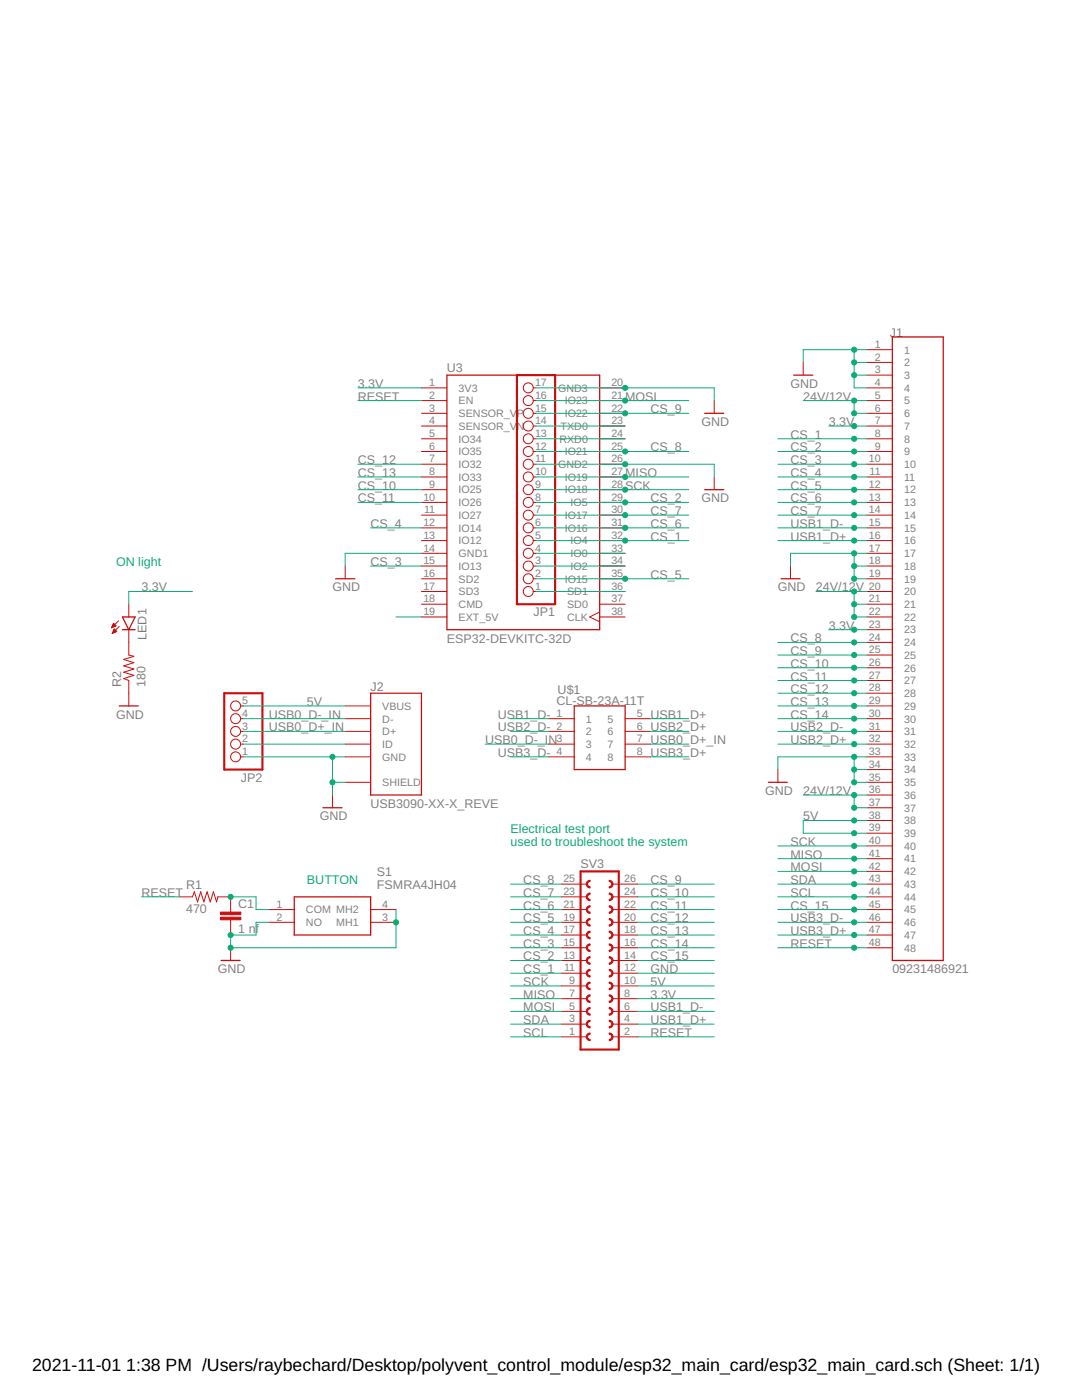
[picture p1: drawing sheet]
<svg xmlns="http://www.w3.org/2000/svg" width="216mm" height="279mm" viewBox="0 0 216 279" stroke-linecap="round" stroke-linejoin="round" font-family="sans-serif">
<g fill="none" stroke="#c90d0c" stroke-width=".25">
<path d="M89.2 74.9h30.5v50.8h-30.5zM158.4 74.9h3.8M178.1 67.2h10.1v124.5h-10.1zM140.6 97.7h3.8M140.6 82.5h3.8M67 115.5h3.8M155.9 115.5h3.7M24.4 125.7h2.6M24.4 123.1h2.6l-1.3 2.6zM74 138.3h10.1v20.4h-10.1zM23.8 140.9h3.8M114.6 140.9h10.1v12.7h-10.1z"/>
<path d="M153.3 156.1h3.8M58.7 179h15.3v7.6h-15.3zM64.4 161.2h3.8M44.1 191.7h3.8"/>
</g>
<g fill="none" stroke="#c90d0c" stroke-width=".2">
<path d="M84.1 77.4h5.1M84.1 79.9h5.1M106.4 77.4h.6M106.4 79.9h.6M119.7 77.4h5M119.7 79.9h5M142.5 79.9v2.6M160.3 72.3v2.6M173 69.8h5.1M173 72.3h5.1M173 74.9h5.1M173 77.4h5.1"/>
<path d="M173 79.9h5.1M84.1 82.5h5.1M84.1 85h5.1M84.1 87.6h5.1M84.1 90.1h5.1M84.1 92.6h5.1M84.1 95.2h5.1M84.1 97.7h5.1M106.4 82.5h.6M106.4 85h.6M106.4 87.6h.6M106.4 90.1h.6"/>
<path d="M106.4 92.6h.6M106.4 95.2h.6M106.4 97.7h.6M119.7 82.5h5M119.7 85h5M119.7 87.6h5M119.7 90.1h5M119.7 92.6h5M119.7 95.2h5M119.7 97.7h5M142.5 95.2v2.5M173 82.5h5.1"/>
<path d="M173 85h5.1M173 87.6h5.1M173 90.1h5.1M173 92.6h5.1M173 95.2h5.1M173 97.7h5.1M68.9 113v2.5M84.1 100.3h5.1M84.1 102.8h5.1M84.1 105.3h5.1M84.1 107.9h5.1M84.1 110.4h5.1"/>
<path d="M84.1 113h5.1M84.1 115.5h5.1M84.1 118h5.1M106.4 100.3h.6M106.4 102.8h.6M106.4 105.3h.6M106.4 107.9h.6M106.4 110.4h.6M106.4 113h.6M106.4 115.5h.6M106.4 118h.6M119.7 100.3h5"/>
<path d="M119.7 102.8h5M119.7 105.3h5M119.7 107.9h5M119.7 110.4h5M119.7 113h5M119.7 115.5h5M119.7 118h5M157.7 113v2.5M173 100.3h5.1M173 102.8h5.1M173 105.3h5.1M173 107.9h5.1"/>
<path d="M173 110.4h5.1M173 113h5.1M173 115.5h5.1M173 118h5.1M22.3 125.2h.2M22.4 125.1h.4M22.4 124.9h.7M22.4 126.4h.1M22.5 124.8h.6M22.5 126.3h.3M22.5 124.7h.5M22.5 126.2h.5"/>
<path d="M22.6 124.6h.2M22.6 126h.7M22.6 124.5h.1M22.6 125.9h.6M22.6 124.4l.6 .5-.9 .4zM22.7 125.8h.3M22.7 125.7h.2M22.8 125.5l-.4 .9M22.8 125.5l.5 .5-.9 .4M22.8 125.5h.1M23.7 123.9l-1.4 1.4M23.8 125l-1.4 1.4"/>
<path d="M25.7 120.6v2.5M25.7 125.7v5l1 .3-2 .6 2 .6-2 .7 2 .6-2 .7 2 .6-2 .6 1 .4v5.1M84.1 120.6h5.1M84.1 123.1h5.1M119.7 120.6h5M119.7 123.1h5M119.7 122.1l-2 1 2 1M173 120.6h5.1M173 123.1h5.1M173 125.7h5.1M173 128.2h5.1M173 130.7h5.1"/>
<path d="M173 133.3h5.1M173 135.8h5.1M173 138.3h5.1M48 140.9h.6M48 143.4h.6M48 146h.6M48 148.5h.6M48 151h.6M66.3 158.7v2.5M68.9 140.9h5.1M68.9 143.4h5.1M68.9 146h5.1"/>
<path d="M68.9 148.5h5.1M68.9 151h5.1M68.9 156.1h5.1M109.5 143.4h5.1M109.5 146h5.1M109.5 148.5h5.1M109.5 151h5.1M124.7 143.4h5.1M124.7 146h5.1M124.7 148.5h5.1M124.7 151h5.1M155.2 153.6v2.5"/>
<path d="M173 140.9h5.1M173 143.4h5.1M173 146h5.1M173 148.5h5.1M173 151h5.1M173 153.6h5.1M173 156.1h5.1M173 158.7h5.1M35.9 179h2.5l.4-1 .6 2 .6-2 .7 2 .6-2 .7 2 .6-2 .6 2 .3-1h2.5v3M112 176.4h5.1M112 179h5.1M122.2 176.4h5.1"/>
<path d="M122.2 179h5.1M173 161.2h5.1M173 163.7h5.1M173 166.3h5.1M173 168.8h5.1M173 171.4h5.1M173 173.9h5.1M173 176.4h5.1M173 179h5.1M46 183.6v3M46 189.1v2.6M53.6 181.5h5.1"/>
<path d="M53.6 184.1h5.1M74 181.5h5M74 184.1h5M112 181.5h5.1M112 184.1h5.1M112 186.6h5.1M112 189.1h5.1M112 199.3h5.1M112 196.8h5.1M112 194.2h5.1M112 191.7h5.1M122.2 181.5h5.1"/>
<path d="M122.2 184.1h5.1M122.2 186.6h5.1M122.2 189.1h5.1M122.2 199.3h5.1M122.2 196.8h5.1M122.2 194.2h5.1M122.2 191.7h5.1M173 181.5h5.1M173 184.1h5.1M173 186.6h5.1M173 189.1h5.1M112 206.9h5.1"/>
<path d="M112 204.4h5.1M112 201.8h5.1M122.2 206.9h5.1M122.2 204.4h5.1M122.2 201.8h5.1"/>
<circle cx="105.4" cy="79.9" r=".99"/>
<circle cx="105.4" cy="77.4" r=".99"/>
<circle cx="105.4" cy="97.7" r=".99"/>
<circle cx="105.4" cy="95.2" r=".99"/>
<circle cx="105.4" cy="90.1" r=".99"/>
<circle cx="105.4" cy="87.6" r=".99"/>
<circle cx="105.4" cy="92.6" r=".99"/>
<circle cx="105.4" cy="82.5" r=".99"/>
<circle cx="105.4" cy="85" r=".99"/>
<circle cx="105.4" cy="115.5" r=".99"/>
<circle cx="105.4" cy="118" r=".99"/>
<circle cx="105.4" cy="113" r=".99"/>
<circle cx="105.4" cy="110.4" r=".99"/>
<circle cx="105.4" cy="100.3" r=".99"/>
<circle cx="105.4" cy="105.3" r=".99"/>
<circle cx="105.4" cy="102.8" r=".99"/>
<circle cx="105.4" cy="107.9" r=".99"/>
<circle cx="47" cy="140.9" r=".99"/>
<circle cx="47" cy="151" r=".99"/>
<circle cx="47" cy="148.5" r=".99"/>
<circle cx="47" cy="146" r=".99"/>
<circle cx="47" cy="143.4" r=".99"/>
</g>
<path d="M103.1 74.9h7.7v45.7h-7.7zM44.7 138.3h7.7v15.3h-7.7zM115.8 173.9h7.7v35.6h-7.7z" fill="none" stroke="#c90d0c" stroke-width=".42"/>
<g fill="#c90d0c" stroke="#c90d0c" stroke-width=".2">
<path d="M117.2 201.3l.6-.2v.2a.51 .51 0 0 0-.6 .5 .51 .51 0 0 0 .6 .6v.2a.78 .78 0 0 1-.8-.5 .78 .78 0 0 1 .2-.8z" fill-rule="evenodd"/>
<path d="M117.2 203.8l.6-.2v.3a.51 .51 0 0 0-.6 .5 .51 .51 0 0 0 .6 .5v.2a.78 .78 0 0 1-.8-.4 .78 .78 0 0 1 .2-.9z" fill-rule="evenodd"/>
<path d="M117.2 206.4l.6-.2v.2a.51 .51 0 0 0-.6 .5 .51 .51 0 0 0 .6 .5v.3a.78 .78 0 0 1-.8-.5 .78 .78 0 0 1 .2-.8z" fill-rule="evenodd"/>
<path d="M121.6 201.1a.76 .76 0 0 1 .7 .7 .76 .76 0 0 1-.7 .8v-.2a.51 .51 0 0 0 .5-.6 .51 .51 0 0 0-.5-.5z" fill-rule="evenodd"/>
<path d="M121.6 203.6a.76 .76 0 0 1 .7 .8 .76 .76 0 0 1-.7 .7v-.2a.51 .51 0 0 0 .5-.5 .51 .51 0 0 0-.5-.5z" fill-rule="evenodd"/>
<path d="M121.6 206.2a.76 .76 0 0 1 .7 .7 .76 .76 0 0 1-.7 .8v-.3a.51 .51 0 0 0 .5-.5 .51 .51 0 0 0-.5-.5z" fill-rule="evenodd"/>
<path d="M117.2 196.2l.6-.2v.3a.51 .51 0 0 0-.6 .5 .51 .51 0 0 0 .6 .5v.2a.78 .78 0 0 1-.8-.4 .78 .78 0 0 1 .2-.9z" fill-rule="evenodd"/>
<path d="M117.2 198.8l.6-.3v.3a.51 .51 0 0 0-.6 .5 .51 .51 0 0 0 .6 .5v.3a.78 .78 0 0 1-.8-.5 .78 .78 0 0 1 .2-.8z" fill-rule="evenodd"/>
<path d="M121.6 196a.76 .76 0 0 1 .7 .8 .76 .76 0 0 1-.7 .7v-.2a.51 .51 0 0 0 .5-.5 .51 .51 0 0 0-.5-.5z" fill-rule="evenodd"/>
<path d="M121.6 198.5a.76 .76 0 0 1 .7 .8 .76 .76 0 0 1-.7 .8v-.3a.51 .51 0 0 0 .5-.5 .51 .51 0 0 0-.5-.5z" fill-rule="evenodd"/>
<path d="M117.2 188.6l.6-.2v.2a.51 .51 0 0 0-.6 .5 .51 .51 0 0 0 .6 .6v.2a.78 .78 0 0 1-.8-.5 .78 .78 0 0 1 .2-.8z" fill-rule="evenodd"/>
<path d="M117.2 191.1l.6-.2v.3a.51 .51 0 0 0-.6 .5 .51 .51 0 0 0 .6 .5v.2a.78 .78 0 0 1-.8-.4 .78 .78 0 0 1 .2-.9z" fill-rule="evenodd"/>
<path d="M117.2 193.7l.6-.2v.2a.51 .51 0 0 0-.6 .5 .51 .51 0 0 0 .6 .5v.3a.78 .78 0 0 1-.8-.5 .78 .78 0 0 1 .2-.8z" fill-rule="evenodd"/>
<path d="M121.6 188.4a.76 .76 0 0 1 .7 .7 .76 .76 0 0 1-.7 .8v-.2a.51 .51 0 0 0 .5-.6 .51 .51 0 0 0-.5-.5z" fill-rule="evenodd"/>
<path d="M121.6 190.9a.76 .76 0 0 1 .7 .8 .76 .76 0 0 1-.7 .7v-.2a.51 .51 0 0 0 .5-.5 .51 .51 0 0 0-.5-.5z" fill-rule="evenodd"/>
<path d="M121.6 193.5a.76 .76 0 0 1 .7 .7 .76 .76 0 0 1-.7 .8v-.3a.51 .51 0 0 0 .5-.5 .51 .51 0 0 0-.5-.5z" fill-rule="evenodd"/>
<path d="M117.2 183.5l.6-.2v.3a.51 .51 0 0 0-.6 .5 .51 .51 0 0 0 .6 .5v.2a.78 .78 0 0 1-.8-.4 .78 .78 0 0 1 .2-.9z" fill-rule="evenodd"/>
<path d="M117.2 186.1l.6-.3v.3a.51 .51 0 0 0-.6 .5 .51 .51 0 0 0 .6 .5v.3a.78 .78 0 0 1-.8-.5 .78 .78 0 0 1 .2-.8z" fill-rule="evenodd"/>
<path d="M121.6 183.3a.76 .76 0 0 1 .7 .8 .76 .76 0 0 1-.7 .7v-.2a.51 .51 0 0 0 .5-.5 .51 .51 0 0 0-.5-.5z" fill-rule="evenodd"/>
<path d="M121.6 185.8a.76 .76 0 0 1 .7 .8 .76 .76 0 0 1-.7 .8v-.3a.51 .51 0 0 0 .5-.5 .51 .51 0 0 0-.5-.5z" fill-rule="evenodd"/>
<path d="M117.2 175.9l.6-.2v.2a.51 .51 0 0 0-.6 .5 .51 .51 0 0 0 .6 .6v.2a.77 .77 0 0 1-.8-.5 .77 .77 0 0 1 .2-.8z" fill-rule="evenodd"/>
<path d="M117.2 178.4l.6-.2v.3a.51 .51 0 0 0-.6 .5 .51 .51 0 0 0 .6 .5v.2a.77 .77 0 0 1-.8-.4 .77 .77 0 0 1 .2-.9z" fill-rule="evenodd"/>
<path d="M117.2 181l.6-.2v.2a.51 .51 0 0 0-.6 .5 .51 .51 0 0 0 .6 .5v.3a.78 .78 0 0 1-.8-.5 .78 .78 0 0 1 .2-.8z" fill-rule="evenodd"/>
<path d="M121.6 175.7a.76 .76 0 0 1 .7 .7 .76 .76 0 0 1-.7 .8v-.2a.51 .51 0 0 0 .5-.6 .51 .51 0 0 0-.5-.5z" fill-rule="evenodd"/>
<path d="M121.6 178.2a.76 .76 0 0 1 .7 .8 .76 .76 0 0 1-.7 .7v-.2a.51 .51 0 0 0 .5-.5 .51 .51 0 0 0-.5-.5z" fill-rule="evenodd"/>
<path d="M121.6 180.8a.76 .76 0 0 1 .7 .7 .76 .76 0 0 1-.7 .8v-.3a.51 .51 0 0 0 .5-.5 .51 .51 0 0 0-.5-.5z" fill-rule="evenodd"/>
</g>
<g fill="#c90d0c" stroke="#c90d0c" stroke-width=".2">
<path d="M44 183h4v.6h-4z"/>
<path d="M44 182h4v.5h-4z"/>
</g>
<g fill="none" stroke="#0dab76" stroke-width=".2">
<path d="M71.4 77.4h12.7M71.4 79.9h12.7M107 77.4h35.5v2.5M107 79.9h30.4M160.3 79.9h12.7M170.4 69.8v7.6h2.6M170.4 79.9v2.6h2.6M170.4 74.9h2.6M170.4 72.3h2.6M173 69.8h-12.7v2.5M71.4 92.6h12.7M71.4 97.7h12.7"/>
<path d="M71.4 95.2h12.7M107 92.6h35.5v2.6M107 82.5h30.4M107 85h17.7M107 87.6h17.7M107 97.7h30.4M107 90.1h30.4M107 95.2h30.4M155.2 92.6h17.8M155.2 87.6h17.8M155.2 97.7h17.8M155.2 90.1h17.8"/>
<path d="M155.2 95.2h17.8M165.4 85h7.6M38.4 118h-12.7v2.6M71.4 100.3h12.7M74 113h10.1M74 105.3h10.1M84.1 110.4h-15.2v2.6M107 110.4h17.7M107 115.5h30.4M107 113h17.7M107 118h17.7M107 107.9h30.4"/>
<path d="M107 102.8h30.4M107 105.3h30.4M107 100.3h30.4M155.2 107.9h17.8M155.2 102.8h17.8M155.2 105.3h17.8M155.2 100.3h17.8M162.8 118h10.2M170.4 110.4v5.1h2.6M170.4 118v5.1h2.6M170.4 113h2.6M173 110.4h-15.3v2.6"/>
<path d="M79 123.1h5.1M155.2 128.2h17.8M155.2 133.3h17.8M155.2 138.3h17.8M155.2 135.8h17.8M155.2 130.7h17.8M165.4 125.7h7.6M170.4 120.6h2.6M48.6 151h20.3M48.6 143.4h20.3M48.6 148.5h20.3M48.6 146h20.3"/>
<path d="M48.6 140.9h20.3M66.3 156.1h2.6M66.3 151v7.7M96.8 148.5h12.7M101.9 151h7.6M101.9 143.4h7.6M101.9 146h7.6M129.8 151h7.6M129.8 143.4h7.6M129.8 148.5h7.6M129.8 146h7.6M155.2 143.4h17.8"/>
<path d="M155.2 148.5h17.8M155.2 146h17.8M155.2 140.9h17.8M160.3 158.7h12.7M170.4 151v5.1h2.6M170.4 158.7v2.5h2.6M170.4 153.6h2.6M173 151h-17.8v2.6M28.2 179h7.7M46 179h5.1v2.5h2.5M101.9 179h10.1M101.9 176.4h10.1"/>
<path d="M127.3 179h15.2M127.3 176.4h15.2M155.2 179h17.8M155.2 176.4h17.8M155.2 168.8h17.8M155.2 171.4h17.8M155.2 173.9h17.8M173 163.7h-12.7v2.6h12.7M79 181.5v7.6h-33v-2.5h5.1v-2.5h2.5M101.9 194.2h10.1M101.9 184.1h10.1M101.9 186.6h10.1"/>
<path d="M101.9 189.1h10.1M101.9 199.3h10.1M101.9 196.8h10.1M101.9 181.5h10.1M101.9 191.7h10.1M127.3 194.2h15.2M127.3 184.1h15.2M127.3 186.6h15.2M127.3 189.1h15.2M127.3 199.3h15.2M127.3 196.8h15.2M127.3 181.5h15.2"/>
<path d="M127.3 191.7h15.2M155.2 184.1h17.8M155.2 186.6h17.8M155.2 189.1h17.8M155.2 181.5h17.8M101.9 204.4h10.1M101.9 206.9h10.1M101.9 201.8h10.1M127.3 204.4h15.2M127.3 206.9h15.2M127.3 201.8h15.2"/>
</g>
<g fill="#0dab76" stroke="#0dab76" stroke-width=".2">
<circle cx="170.4" cy="69.8" r=".51"/>
<circle cx="170.4" cy="74.9" r=".51"/>
<circle cx="170.4" cy="72.3" r=".51"/>
<circle cx="170.4" cy="151" r=".51"/>
<circle cx="170.4" cy="156.1" r=".51"/>
<circle cx="170.4" cy="153.6" r=".51"/>
<circle cx="170.4" cy="110.4" r=".51"/>
<circle cx="170.4" cy="115.5" r=".51"/>
<circle cx="170.4" cy="113" r=".51"/>
<circle cx="124.7" cy="92.6" r=".51"/>
<circle cx="66.3" cy="156.1" r=".51"/>
<circle cx="66.3" cy="151" r=".51"/>
<circle cx="46" cy="186.6" r=".51"/>
<circle cx="79" cy="184.1" r=".51"/>
<circle cx="46" cy="189.1" r=".51"/>
<circle cx="170.4" cy="79.9" r=".51"/>
<circle cx="170.4" cy="82.5" r=".51"/>
<circle cx="170.4" cy="118" r=".51"/>
<circle cx="170.4" cy="120.6" r=".51"/>
<circle cx="170.4" cy="123.1" r=".51"/>
<circle cx="170.4" cy="158.7" r=".51"/>
<circle cx="170.4" cy="161.2" r=".51"/>
<circle cx="170.4" cy="85" r=".51"/>
<circle cx="170.4" cy="125.7" r=".51"/>
<circle cx="170.4" cy="87.6" r=".51"/>
<circle cx="124.7" cy="107.9" r=".51"/>
<circle cx="170.4" cy="92.6" r=".51"/>
<circle cx="170.4" cy="97.7" r=".51"/>
<circle cx="124.7" cy="115.5" r=".51"/>
<circle cx="170.4" cy="102.8" r=".51"/>
<circle cx="124.7" cy="102.8" r=".51"/>
<circle cx="170.4" cy="107.9" r=".51"/>
<circle cx="170.4" cy="128.2" r=".51"/>
<circle cx="124.7" cy="90.1" r=".51"/>
<circle cx="170.4" cy="133.3" r=".51"/>
<circle cx="170.4" cy="138.3" r=".51"/>
<circle cx="170.4" cy="143.4" r=".51"/>
<circle cx="170.4" cy="148.5" r=".51"/>
<circle cx="170.4" cy="163.7" r=".51"/>
<circle cx="170.4" cy="166.3" r=".51"/>
<circle cx="170.4" cy="168.8" r=".51"/>
<circle cx="124.7" cy="97.7" r=".51"/>
<circle cx="170.4" cy="176.4" r=".51"/>
<circle cx="170.4" cy="179" r=".51"/>
<circle cx="170.4" cy="184.1" r=".51"/>
<circle cx="170.4" cy="189.1" r=".51"/>
<circle cx="170.4" cy="105.3" r=".51"/>
<circle cx="170.4" cy="100.3" r=".51"/>
<circle cx="124.7" cy="105.3" r=".51"/>
<circle cx="170.4" cy="95.2" r=".51"/>
<circle cx="170.4" cy="90.1" r=".51"/>
<circle cx="124.7" cy="100.3" r=".51"/>
<circle cx="170.4" cy="146" r=".51"/>
<circle cx="170.4" cy="140.9" r=".51"/>
<circle cx="170.4" cy="135.8" r=".51"/>
<circle cx="170.4" cy="130.7" r=".51"/>
<circle cx="124.7" cy="82.5" r=".51"/>
<circle cx="170.4" cy="171.4" r=".51"/>
<circle cx="124.7" cy="95.2" r=".51"/>
<circle cx="170.4" cy="173.9" r=".51"/>
<circle cx="124.7" cy="79.9" r=".51"/>
<circle cx="170.4" cy="181.5" r=".51"/>
<circle cx="170.4" cy="186.6" r=".51"/>
<circle cx="124.7" cy="77.4" r=".51"/>
<circle cx="46" cy="179" r=".51"/>
</g>
<g font-size="3.5">
<text x="6.4" y="273.5">2021-11-01</text>
<text x="25.2" y="273.5">1:38 PM /Users/raybechard/Desktop/polyvent_control_module/esp32_main_card/esp32_main_card.sch (Sheet: 1/1)</text>
</g>
<g font-size="2.5" fill="#808080">
<text x="177.6" y="67.3">J</text>
<text x="178.8" y="67.3">1</text>
<text x="71.4" y="77.4">3.3V</text>
<text x="89.2" y="74.2">U3</text>
<text x="157.7" y="77.4">GND</text>
<text x="71.4" y="79.9">RESET</text>
<text x="124.7" y="79.9">MOSI</text>
<text x="129.8" y="82.5">CS_9</text>
<text x="160.3" y="79.9">24V/12V</text>
<text x="140" y="85">GND</text>
<text x="157.7" y="87.6">CS_1</text>
<text x="165.4" y="85">3.3V</text>
<text x="71.4" y="92.6">CS_12</text>
<text x="71.4" y="95.2">CS_13</text>
<text x="124.7" y="95.2">MISO</text>
<text x="129.8" y="90.1">CS_8</text>
<text x="157.7" y="92.6">CS_3</text>
<text x="157.7" y="95.2">CS_4</text>
<text x="157.7" y="90.1">CS_2</text>
<text x="71.4" y="97.7">CS_10</text>
<text x="71.4" y="100.3">CS_11</text>
<text x="124.7" y="97.7">SCK</text>
<text x="129.8" y="100.3">CS_2</text>
<text x="140" y="100.3">GND</text>
<text x="157.7" y="97.7">CS_5</text>
<text x="157.7" y="100.3">CS_6</text>
<text x="73.9" y="105.3">CS_4</text>
<text x="129.8" y="107.9">CS_1</text>
<text x="129.8" y="102.8">CS_7</text>
<text x="129.8" y="105.3">CS_6</text>
<text x="157.7" y="102.8">CS_7</text>
<text x="157.7" y="107.9">USB1_D+</text>
<text x="157.7" y="105.3">USB1_D-</text>
<text x="73.9" y="113">CS_3</text>
<text x="28.2" y="118">3.3V</text>
<text x="66.3" y="118">GND</text>
<text x="129.8" y="115.5">CS_5</text>
<text x="155.2" y="118">GND</text>
<text x="162.8" y="118">24V/12V</text>
<text x="106.5" y="123">JP1</text>
<text x="165.4" y="125.7">3.3V</text>
<text x="29.3" y="127.7" transform="rotate(-90 29.3 127.7)">LED1</text>
<text x="89.2" y="128.2">ESP32-DEVKITC-32D</text>
<text x="157.7" y="128.2">CS_8</text>
<text x="157.7" y="130.7">CS_9</text>
<text x="24.2" y="137.1" transform="rotate(-90 24.2 137.1)">R2</text>
<text x="29" y="137.1" transform="rotate(-90 29 137.1)">180</text>
<text x="73.9" y="137.8">J2</text>
<text x="157.7" y="133.3">CS_10</text>
<text x="157.7" y="135.8">CS_11</text>
<text x="23.2" y="143.4">GND</text>
<text x="53.6" y="143.4">USB0_D-_IN</text>
<text x="61.3" y="140.9">5V</text>
<text x="99.3" y="143.4">USB1_D-</text>
<text x="111" y="140.8">CL-SB-23A-11T</text>
<text x="111.3" y="138.5">U$1</text>
<text x="129.8" y="143.4">USB1_D+</text>
<text x="157.7" y="138.4">CS_12</text>
<text x="157.7" y="143.4">CS_14</text>
<text x="157.7" y="140.9">CS_13</text>
<text x="53.6" y="146">USB0_D+_IN</text>
<text x="96.8" y="148.5">USB0_D-_IN</text>
<text x="99.3" y="146">USB2_D-</text>
<text x="129.8" y="146">USB2_D+</text>
<text x="129.8" y="148.5">USB0_D+_IN</text>
<text x="157.7" y="148.5">USB2_D+</text>
<text x="157.7" y="146">USB2_D-</text>
<text x="99.3" y="151.1">USB3_D-</text>
<text x="129.8" y="151.1">USB3_D+</text>
<text x="48.1" y="156">JP2</text>
<text x="73.9" y="161.2">USB3090-XX-X_REVE</text>
<text x="152.7" y="158.7">GND</text>
<text x="160.3" y="158.7">24V/12V</text>
<text x="63.8" y="163.7">GND</text>
<text x="160.3" y="163.7">5V</text>
<text x="115.8" y="173.1">SV3</text>
<text x="157.7" y="168.8">SCK</text>
<text x="157.7" y="171.4">MISO</text>
<text x="157.7" y="173.9">MOSI</text>
<text x="28.2" y="179">RESET</text>
<text x="37.1" y="177.5">R1</text>
<text x="75.2" y="177.3">FSMRA4JH04</text>
<text x="75.2" y="174.8">S1</text>
<text x="104.4" y="179">CS_7</text>
<text x="104.4" y="176.4">CS_8</text>
<text x="129.8" y="179">CS_10</text>
<text x="129.8" y="176.4">CS_9</text>
<text x="157.7" y="176.4">SDA</text>
<text x="157.7" y="179">SCL</text>
<text x="37.1" y="182.3">470</text>
<text x="47.5" y="181.1">C1</text>
<text x="104.4" y="184.1">CS_5</text>
<text x="104.4" y="181.5">CS_6</text>
<text x="129.8" y="184.1">CS_12</text>
<text x="129.8" y="181.5">CS_11</text>
<text x="157.7" y="184.1">USB3_D-</text>
<text x="157.7" y="181.5">CS_15</text>
<text x="47.5" y="186.2">1 nf</text>
<text x="104.4" y="189.1">CS_3</text>
<text x="104.4" y="186.6">CS_4</text>
<text x="104.4" y="191.7">CS_2</text>
<text x="129.8" y="189.1">CS_14</text>
<text x="129.8" y="186.6">CS_13</text>
<text x="129.8" y="191.7">CS_15</text>
<text x="157.7" y="189.1">RESET</text>
<text x="157.7" y="186.6">USB3_D+</text>
<text x="43.5" y="194.2">GND</text>
<text x="104.4" y="194.2">CS_1</text>
<text x="104.4" y="196.8">SCK</text>
<text x="129.8" y="194.2">GND</text>
<text x="129.8" y="196.8">5V</text>
<text x="178.1" y="194.2">09231486921</text>
<text x="104.4" y="199.3">MISO</text>
<text x="104.4" y="201.8">MOSI</text>
<text x="129.8" y="199.3">3.3V</text>
<text x="129.8" y="201.8">USB1_D-</text>
<text x="104.4" y="204.4">SDA</text>
<text x="104.4" y="206.9">SCL</text>
<text x="129.8" y="204.4">USB1_D+</text>
<text x="129.8" y="206.9">RESET</text>
</g>
<g font-size="2.5" fill="#0dab76">
<text x="23.2" y="113">ON light</text>
<text x="101.9" y="166.2">Electrical test port</text>
<text x="101.9" y="168.8">used to troubleshoot the system</text>
<text x="61.3" y="176.4">BUTTON</text>
</g>
<g font-size="2.1" fill="#808080">
<text x="174.5" y="69.4">1</text>
<text x="174.5" y="72">2</text>
<text x="180.4" y="70.6">1</text>
<text x="85.7" y="77.1">1</text>
<text x="106.8" y="77.1">17</text>
<text x="122" y="77.1">20</text>
<text x="174.5" y="74.5">3</text>
<text x="174.5" y="77.1">4</text>
<text x="180.4" y="73.1">2</text>
<text x="180.4" y="75.6">3</text>
<text x="85.7" y="79.6">2</text>
<text x="85.7" y="82.1">3</text>
<text x="91.5" y="78.2">3V3</text>
<text x="91.5" y="80.7">EN</text>
<text x="91.5" y="83.2">SENSOR_V</text>
<text x="103.2" y="83.2">P</text>
<text x="106.8" y="82.1">15</text>
<text x="106.8" y="79.6">16</text>
<text x="111.4" y="78.2">GND3</text>
<text x="112.7" y="83.2">IO22</text>
<text x="112.7" y="80.7">IO23</text>
<text x="122" y="82.1">22</text>
<text x="122" y="79.6">21</text>
<text x="174.5" y="79.6">5</text>
<text x="174.5" y="82.1">6</text>
<text x="180.4" y="78.2">4</text>
<text x="180.4" y="80.7">5</text>
<text x="180.4" y="83.2">6</text>
<text x="85.7" y="84.7">4</text>
<text x="85.7" y="87.2">5</text>
<text x="85.7" y="89.7">6</text>
<text x="91.5" y="85.8">SENSOR_V</text>
<text x="91.5" y="88.3">IO34</text>
<text x="103.2" y="85.8">N</text>
<text x="106.8" y="89.7">12</text>
<text x="106.8" y="87.2">13</text>
<text x="106.8" y="84.7">14</text>
<text x="111.6" y="88.3">RXD0</text>
<text x="111.9" y="85.8">TXD0</text>
<text x="122" y="89.7">25</text>
<text x="122" y="87.2">24</text>
<text x="122" y="84.7">23</text>
<text x="174.5" y="84.7">7</text>
<text x="174.5" y="87.2">8</text>
<text x="174.5" y="89.7">9</text>
<text x="180.4" y="85.8">7</text>
<text x="180.4" y="88.3">8</text>
<text x="85.7" y="92.3">7</text>
<text x="85.7" y="94.8">8</text>
<text x="91.5" y="90.9">IO35</text>
<text x="91.5" y="93.4">IO32</text>
<text x="91.5" y="95.9">IO33</text>
<text x="106.8" y="94.8">10</text>
<text x="106.8" y="92.3">11</text>
<text x="111.4" y="93.4">GND2</text>
<text x="112.7" y="95.9">IO19</text>
<text x="112.7" y="90.9">IO21</text>
<text x="122" y="94.8">27</text>
<text x="122" y="92.3">26</text>
<text x="173.4" y="92.3">10</text>
<text x="173.5" y="94.8">11</text>
<text x="180.4" y="90.9">9</text>
<text x="180.4" y="93.4">10</text>
<text x="180.4" y="95.9">11</text>
<text x="84.5" y="99.9">10</text>
<text x="85.7" y="97.4">9</text>
<text x="91.5" y="98.5">IO25</text>
<text x="91.5" y="101">IO26</text>
<text x="106.8" y="99.9">8</text>
<text x="106.8" y="97.4">9</text>
<text x="112.7" y="98.5">IO18</text>
<text x="113.9" y="101">IO5</text>
<text x="122" y="99.9">29</text>
<text x="122" y="97.4">28</text>
<text x="173.4" y="97.4">12</text>
<text x="173.4" y="99.9">13</text>
<text x="180.4" y="98.5">12</text>
<text x="180.4" y="101">13</text>
<text x="84.5" y="105">12</text>
<text x="84.5" y="107.5">13</text>
<text x="84.6" y="102.4">11</text>
<text x="91.5" y="103.6">IO27</text>
<text x="91.5" y="106.1">IO14</text>
<text x="106.8" y="107.5">5</text>
<text x="106.8" y="105">6</text>
<text x="106.8" y="102.4">7</text>
<text x="112.7" y="106.1">IO16</text>
<text x="112.7" y="103.6">IO17</text>
<text x="122" y="107.5">32</text>
<text x="122" y="105">31</text>
<text x="122" y="102.4">30</text>
<text x="173.4" y="102.4">14</text>
<text x="173.4" y="105">15</text>
<text x="173.4" y="107.5">16</text>
<text x="180.4" y="103.6">14</text>
<text x="180.4" y="106.1">15</text>
<text x="84.5" y="110.1">14</text>
<text x="84.5" y="112.6">15</text>
<text x="91.5" y="108.6">IO12</text>
<text x="91.5" y="111.2">GND1</text>
<text x="91.5" y="113.7">IO13</text>
<text x="106.8" y="112.6">3</text>
<text x="106.8" y="110.1">4</text>
<text x="113.9" y="113.7">IO2</text>
<text x="113.9" y="111.2">IO0</text>
<text x="113.9" y="108.6">IO4</text>
<text x="122" y="112.6">34</text>
<text x="122" y="110.1">33</text>
<text x="173.4" y="110.1">17</text>
<text x="173.4" y="112.6">18</text>
<text x="180.4" y="108.6">16</text>
<text x="180.4" y="111.2">17</text>
<text x="180.4" y="113.7">18</text>
<text x="84.5" y="115.1">16</text>
<text x="84.5" y="117.7">17</text>
<text x="91.5" y="116.3">SD2</text>
<text x="91.5" y="118.8">SD3</text>
<text x="106.8" y="117.7">1</text>
<text x="106.8" y="115.1">2</text>
<text x="112.7" y="116.3">IO15</text>
<text x="113.2" y="118.8">SD1</text>
<text x="122" y="117.7">36</text>
<text x="122" y="115.1">35</text>
<text x="173.4" y="115.1">19</text>
<text x="173.4" y="117.7">20</text>
<text x="180.4" y="116.3">19</text>
<text x="180.4" y="118.8">20</text>
<text x="84.5" y="120.2">18</text>
<text x="84.5" y="122.8">19</text>
<text x="91.5" y="121.3">CMD</text>
<text x="91.5" y="123.9">EXT_5V</text>
<text x="113.2" y="123.9">CLK</text>
<text x="113.2" y="121.3">SD0</text>
<text x="122" y="122.8">38</text>
<text x="122" y="120.2">37</text>
<text x="173.4" y="120.2">21</text>
<text x="173.4" y="122.8">22</text>
<text x="173.4" y="125.3">23</text>
<text x="180.4" y="121.3">21</text>
<text x="180.4" y="123.9">22</text>
<text x="173.4" y="127.8">24</text>
<text x="173.4" y="130.4">25</text>
<text x="180.4" y="126.4">23</text>
<text x="180.4" y="129">24</text>
<text x="180.4" y="131.5">25</text>
<text x="173.4" y="132.9">26</text>
<text x="173.4" y="135.5">27</text>
<text x="173.4" y="138">28</text>
<text x="180.4" y="134">26</text>
<text x="180.4" y="136.6">27</text>
<text x="48.4" y="143.1">4</text>
<text x="48.4" y="140.5">5</text>
<text x="76.3" y="141.7">VBUS</text>
<text x="111.1" y="143.1">1</text>
<text x="127.1" y="143.1">5</text>
<text x="173.4" y="140.5">29</text>
<text x="173.4" y="143.1">30</text>
<text x="180.4" y="139.1">28</text>
<text x="180.4" y="141.7">29</text>
<text x="48.4" y="148.2">2</text>
<text x="48.4" y="145.6">3</text>
<text x="76.3" y="144.2">D-</text>
<text x="76.3" y="146.7">D+</text>
<text x="76.3" y="149.3">ID</text>
<text x="111.1" y="145.6">2</text>
<text x="111.1" y="148.2">3</text>
<text x="116.9" y="144.2">1</text>
<text x="116.9" y="146.7">2</text>
<text x="116.9" y="149.3">3</text>
<text x="121.2" y="144.2">5</text>
<text x="121.2" y="146.7">6</text>
<text x="121.2" y="149.3">7</text>
<text x="127.1" y="145.6">6</text>
<text x="127.1" y="148.2">7</text>
<text x="173.4" y="145.6">31</text>
<text x="173.4" y="148.2">32</text>
<text x="180.4" y="144.2">30</text>
<text x="180.4" y="146.7">31</text>
<text x="180.4" y="149.3">32</text>
<text x="48.4" y="150.7">1</text>
<text x="76.3" y="151.8">GND</text>
<text x="111.1" y="150.7">4</text>
<text x="116.9" y="151.8">4</text>
<text x="121.2" y="151.8">8</text>
<text x="127.1" y="150.7">8</text>
<text x="173.4" y="150.7">33</text>
<text x="173.4" y="153.2">34</text>
<text x="173.4" y="155.8">35</text>
<text x="180.4" y="151.8">33</text>
<text x="180.4" y="154.4">34</text>
<text x="76.3" y="156.9">SHIELD</text>
<text x="173.4" y="158.3">36</text>
<text x="173.4" y="160.9">37</text>
<text x="180.4" y="156.9">35</text>
<text x="180.4" y="159.4">36</text>
<text x="180.4" y="162">37</text>
<text x="173.4" y="163.4">38</text>
<text x="173.4" y="165.9">39</text>
<text x="180.4" y="164.5">38</text>
<text x="180.4" y="167">39</text>
<text x="173.4" y="168.5">40</text>
<text x="173.4" y="171">41</text>
<text x="173.4" y="173.6">42</text>
<text x="180.4" y="169.6">40</text>
<text x="180.4" y="172.1">41</text>
<text x="112.4" y="178.6">23</text>
<text x="112.4" y="176.1">25</text>
<text x="124.5" y="178.6">24</text>
<text x="124.5" y="176.1">26</text>
<text x="173.4" y="176.1">43</text>
<text x="173.4" y="178.6">44</text>
<text x="180.4" y="174.7">42</text>
<text x="180.4" y="177.2">43</text>
<text x="180.4" y="179.7">44</text>
<text x="55.2" y="181.2">1</text>
<text x="55.2" y="183.7">2</text>
<text x="61" y="182.3">COM MH2</text>
<text x="61" y="184.8">NO</text>
<text x="67.1" y="184.8">MH1</text>
<text x="76.3" y="183.7">3</text>
<text x="76.3" y="181.2">4</text>
<text x="112.4" y="183.7">19</text>
<text x="112.4" y="181.2">21</text>
<text x="124.5" y="183.7">20</text>
<text x="124.5" y="181.2">22</text>
<text x="173.4" y="181.2">45</text>
<text x="173.4" y="183.7">46</text>
<text x="180.4" y="182.3">45</text>
<text x="180.4" y="184.8">46</text>
<text x="112.4" y="191.3">13</text>
<text x="112.4" y="188.8">15</text>
<text x="112.4" y="186.2">17</text>
<text x="124.5" y="191.3">14</text>
<text x="124.5" y="188.8">16</text>
<text x="124.5" y="186.2">18</text>
<text x="173.4" y="186.2">47</text>
<text x="173.4" y="188.8">48</text>
<text x="180.4" y="187.4">47</text>
<text x="180.4" y="189.9">48</text>
<text x="112.6" y="193.9">11</text>
<text x="113.6" y="196.4">9</text>
<text x="124.5" y="196.4">10</text>
<text x="124.5" y="193.9">12</text>
<text x="113.6" y="201.5">5</text>
<text x="113.6" y="198.9">7</text>
<text x="124.5" y="201.5">6</text>
<text x="124.5" y="198.9">8</text>
<text x="113.6" y="206.6">1</text>
<text x="113.6" y="204">3</text>
<text x="124.5" y="206.6">2</text>
<text x="124.5" y="204">4</text>
</g>
</svg>
